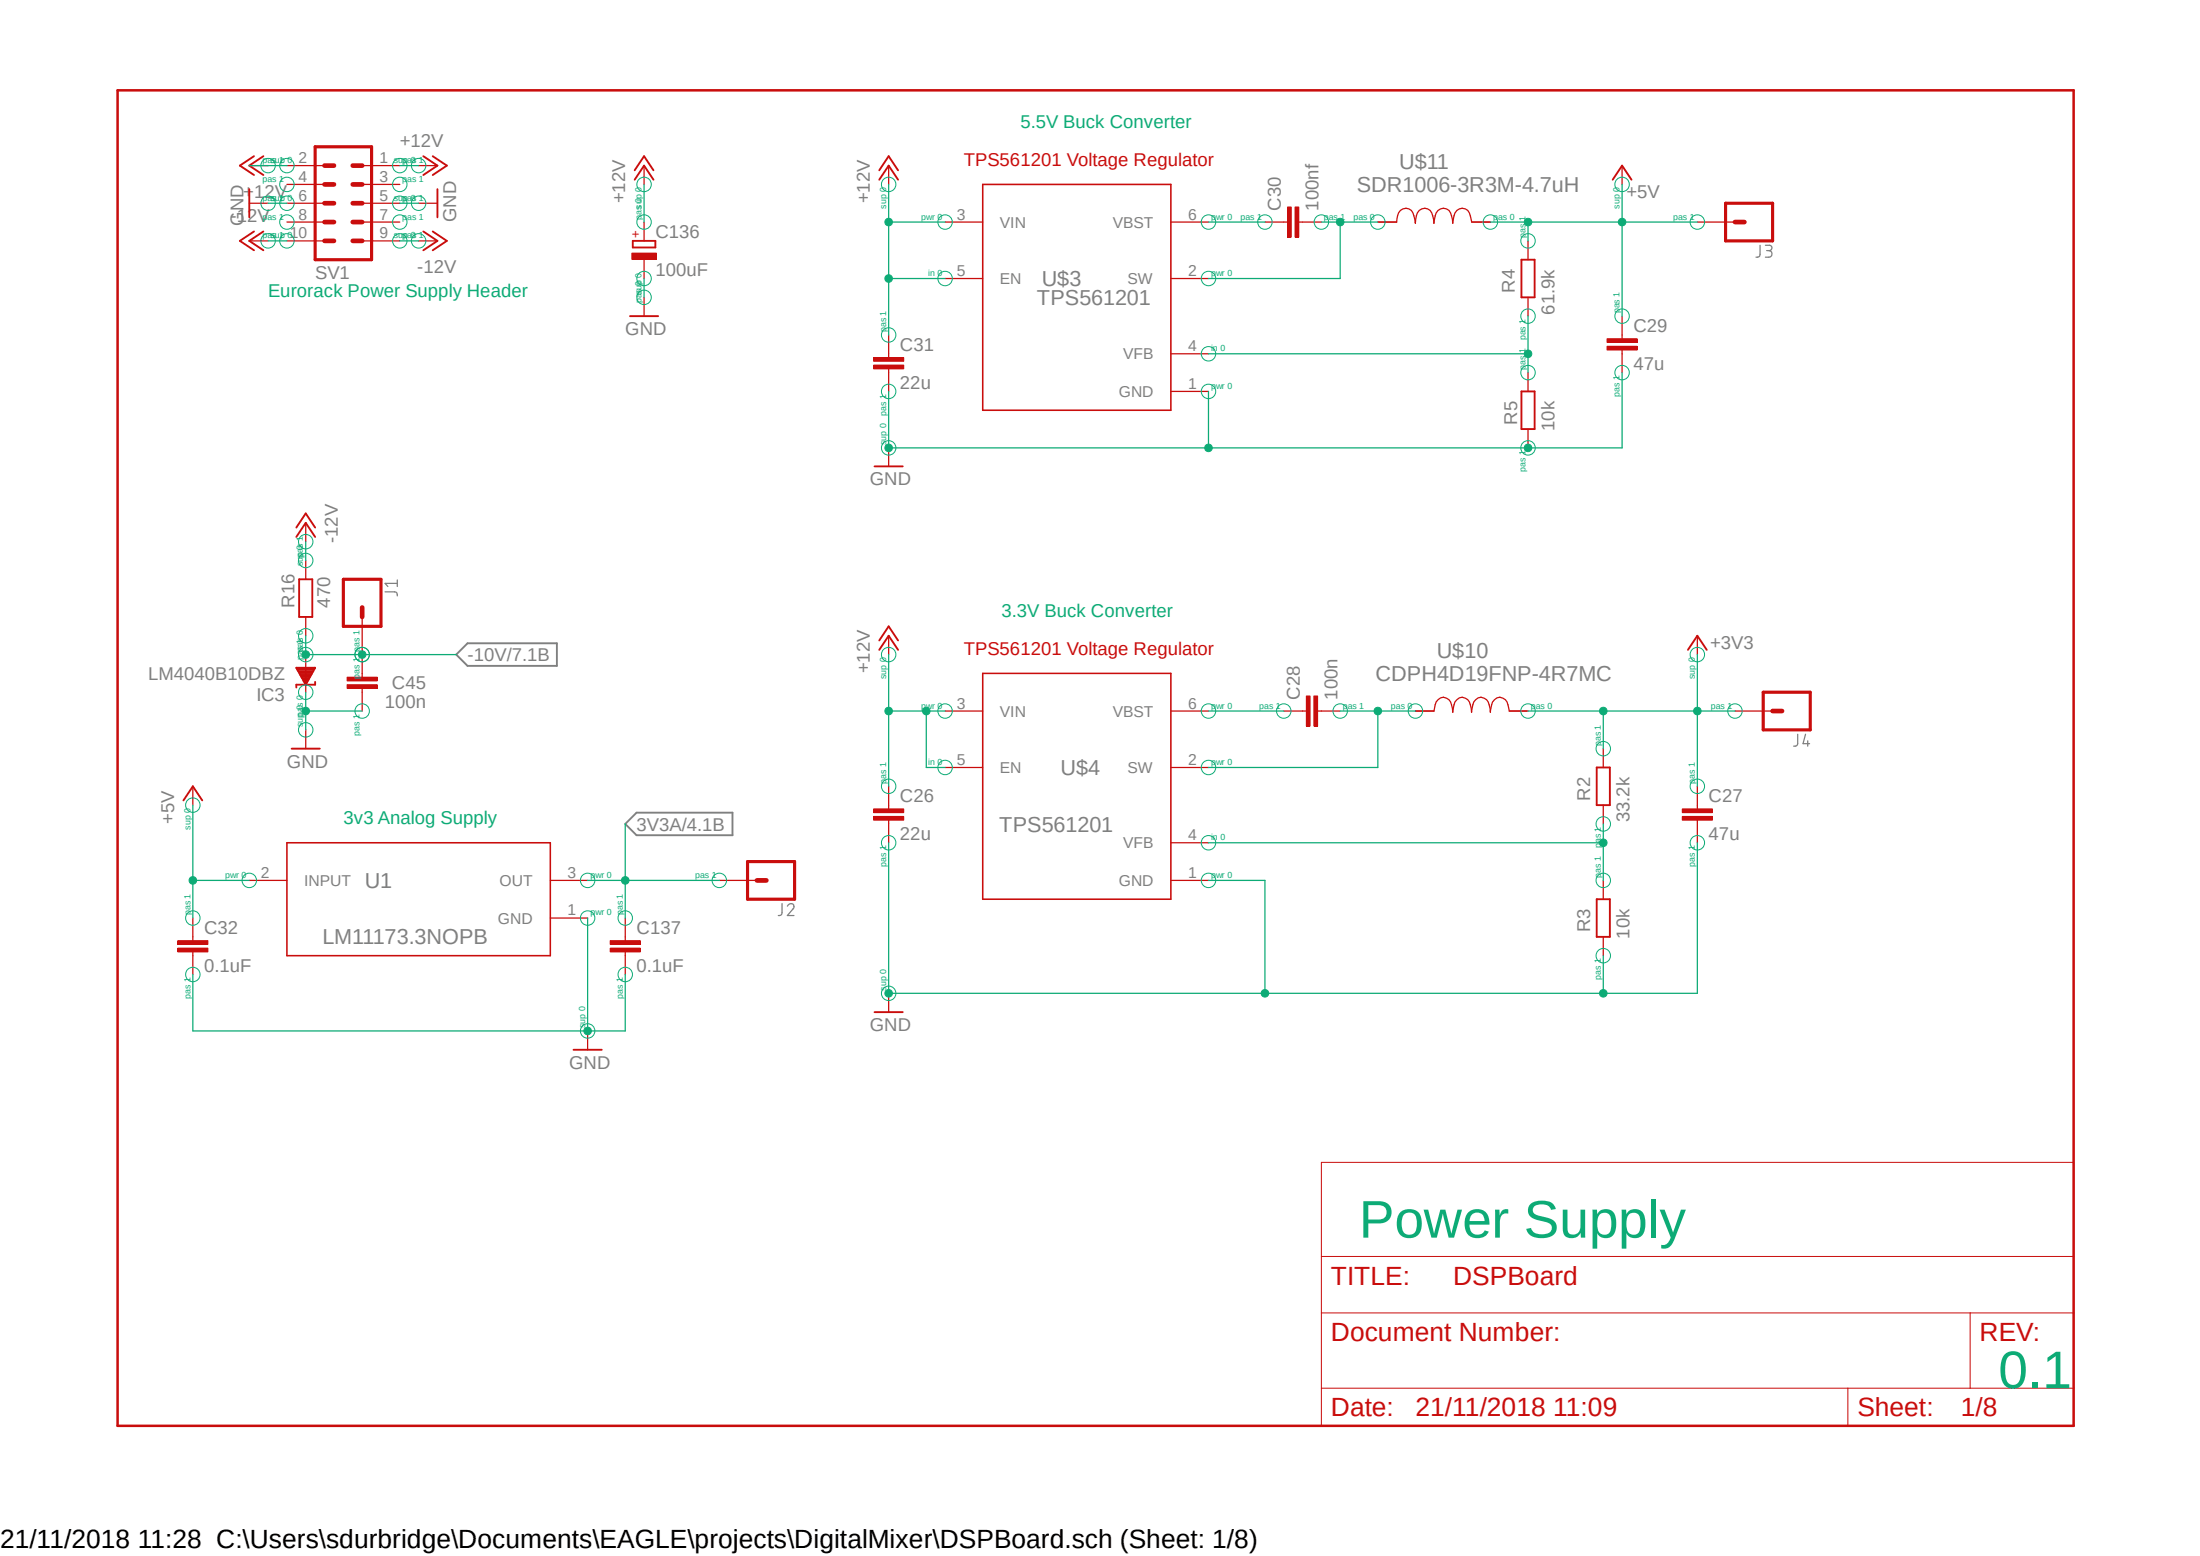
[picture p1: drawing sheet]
<svg xmlns="http://www.w3.org/2000/svg" width="297mm" height="210mm" viewBox="0 0 297 210" stroke-linecap="round" stroke-linejoin="round" font-family="sans-serif">
<path d="M15.4 11.9l266.2 181.1M281.6 11.9l-266.2 181.1" fill="none" stroke="#fff" stroke-width=".14"/>
<path d="M237.6 33.1v1.2a.4 .4 0 0 1-.5 .4M238.3 33.1h.6a.36 .36 0 0 1 .3 .4 .36 .36 0 0 1-.3 .3h-.4M238.8 33.8l.2 .1a.46 .46 0 0 1 .2 .5 .46 .46 0 0 1-.4 .3h-.5M52 79.9h1.3a.4 .4 0 0 1 .3 .5M53.6 78.3v.9M53.6 78.7h-1.6l.4 .5M242.7 99.1v1.3a.4 .4 0 0 1-.6 .3M243.8 99.1l-.4 1.3h.9M244.1 100v.7M105.6 122v1.2a.38 .38 0 0 1-.5 .4M106.3 122.3a.45 .45 0 0 1 .6-.3 .45 .45 0 0 1 .2 .7l-.8 .9h.9" fill="none" stroke="#808080" stroke-width=".17"/>
<path d="M63.1 86.8h12.1v3.1h-12.1l-1.5-1.6zM85.9 109.7h13v3h-13l-1.5-1.5z" fill="none" stroke="#808080" stroke-width=".25"/>
<path d="M15.9 12.2h264.1v180.2h-264.1z" fill="none" stroke="#c90d0c" stroke-width=".34"/>
<path d="M178.4 156.9h101.6v35.5h-101.6zM178.4 177.2h101.6M178.4 169.6h101.6M266 177.2v10.2M178.4 187.4h101.6M249.5 187.4v5" fill="none" stroke="#c90d0c" stroke-width=".14"/>
<path d="M42.5 19.8h7.7v15.3h-7.7z" fill="none" stroke="#c90d0c" stroke-width=".42"/>
<path d="M43.8 27.4h1.3M43.8 24.9h1.3M43.8 22.4h1.3M43.8 32.5h1.3M43.8 30h1.3M47.6 27.4h1.3M47.6 24.9h1.3M47.6 22.4h1.3M47.6 32.5h1.3M47.6 30h1.3" fill="none" stroke="#c90d0c" stroke-width=".64"/>
<g fill="none" stroke="#c90d0c" stroke-width=".17">
<path d="M33.7 22.4h2.5M33.7 27.4h2.5M33.7 32.5h2.5M38.7 22.4h5.1M38.7 24.9h5.1M38.7 27.4h5.1M38.7 30h5.1M38.7 32.5h5.1M48.9 22.4h5.1M48.9 24.9h5.1M48.9 27.4h5.1M48.9 30h5.1"/>
<path d="M48.9 32.5h5.1M56.5 22.4h2.6M56.5 27.4h2.6M56.5 32.5h2.6M120 22.4v2.5M127.6 30h5.1M127.6 37.6h5.1M158.1 30h5.1M158.1 37.6h5.1M158.1 52.8h5.1M158.1 47.8h5.1M120 60.5v2.4"/>
<path d="M120 85.8v2.5M127.6 96h5.1M158.1 96h5.1M203.8 95.9a1.71 1.71 0 0 0-.9-1.7 1.07 1.07 0 0 0-1.5 .9l-.2 1a3 3 0 0 0-.5-1.7 1.09 1.09 0 0 0-1.1-.2 1.09 1.09 0 0 0-.8 .9l-.1 1a3 3 0 0 0-.5-1.7 1.09 1.09 0 0 0-1.2-.2 1.09 1.09 0 0 0-.7 .9l-.2 1a3 3 0 0 0-.5-1.7 1.09 1.09 0 0 0-1.1-.2 1.09 1.09 0 0 0-.7 .9l-.2 .9h-2.5M203.8 96h2.5M229.2 85.8v2.5M120 108.7v.5M120 110.7v.5M127.6 103.6h5.1M158.1 118.8h5.1M158.1 103.6h5.1M158.1 113.7h5.1"/>
<path d="M120 134.1v2.5"/>
</g>
<g fill="none" stroke="#c90d0c" stroke-width=".25">
<path d="M33.7 25.5v3.8M34.3 21.1l-1.9 1.3 1.9 1.2M34.3 31.2l-1.9 1.3 1.9 1.3M35.6 21.1l-1.9 1.3 1.9 1.2M35.6 31.2l-1.9 1.3 1.9 1.3M57.1 21.1l2 1.3-2 1.2M57.1 31.2l2 1.3-2 1.3M58.4 21.1l1.9 1.3-1.9 1.2M58.4 31.2l1.9 1.3-1.9 1.3M59.1 25.5v3.8M118.7 24.3l1.3-1.9 1.2 1.9M118.7 23l1.3-1.9 1.2 1.9"/>
<path d="M118.1 62.9h3.8M118.7 87.7l1.3-1.9 1.2 1.9M118.7 86.4l1.3-1.9 1.2 1.9M227.9 87.7l1.3-1.9 1.2 1.9M118.1 136.6h3.8"/>
</g>
<path d="M132.7 24.9h25.4v30.5h-25.4zM132.7 90.9h25.4v30.5h-25.4z" fill="none" stroke="#c90d0c" stroke-width=".21"/>
<path d="M117.9 110.2h4.1v.5h-4.1z" fill-rule="evenodd" fill="#c90d0c"/>
<path d="M117.9 110.2h4.1v.5h-4.1z" fill="none" stroke="#c90d0c" stroke-width=".14"/>
<path d="M117.9 109.2h4.1v.5h-4.1z" fill-rule="evenodd" fill="#c90d0c"/>
<path d="M117.9 109.2h4.1v.5h-4.1z" fill="none" stroke="#c90d0c" stroke-width=".14"/>
<path d="M120 106.1v2.6M120 111.2v2.5M229.2 108.7v.5M229.2 110.7v.5" fill="none" stroke="#c90d0c" stroke-width=".17"/>
<path d="M227.1 110.2h4.1v.5h-4.1z" fill-rule="evenodd" fill="#c90d0c"/>
<path d="M227.1 110.2h4.1v.5h-4.1z" fill="none" stroke="#c90d0c" stroke-width=".14"/>
<path d="M227.1 109.2h4.1v.5h-4.1z" fill-rule="evenodd" fill="#c90d0c"/>
<path d="M227.1 109.2h4.1v.5h-4.1z" fill="none" stroke="#c90d0c" stroke-width=".14"/>
<path d="M175.9 96h.5M177.9 96h.5M229.2 106.1v2.6M229.2 111.2v2.5" fill="none" stroke="#c90d0c" stroke-width=".17"/>
<path d="M177.4 93.9h.5v4.1h-.5z" fill-rule="evenodd" fill="#c90d0c"/>
<path d="M177.4 93.9h.5v4.1h-.5z" fill="none" stroke="#c90d0c" stroke-width=".14"/>
<path d="M176.4 93.9h.5v4.1h-.5z" fill-rule="evenodd" fill="#c90d0c"/>
<path d="M176.4 93.9h.5v4.1h-.5z" fill="none" stroke="#c90d0c" stroke-width=".14"/>
<path d="M206.3 32.5v2.6M206.3 40.1v2.6M206.3 50.3v2.5M206.3 57.9v2.6M219 45.2v.5M219 47.2v.6M173.3 96h2.6M178.4 96h2.5M216.5 101v2.6M216.5 108.7v2.5M216.5 118.8v2.6M216.5 126.4v2.6" fill="none" stroke="#c90d0c" stroke-width=".17"/>
<path d="M205.4 35.1h1.8v5h-1.8zM205.4 52.8h1.8v5.1h-1.8zM215.6 103.6h1.7v5.1h-1.7zM215.6 121.4h1.7v5h-1.7z" fill="none" stroke="#c90d0c" stroke-width=".25"/>
<path d="M217 46.7h4v.5h-4z" fill-rule="evenodd" fill="#c90d0c"/>
<path d="M217 46.7h4v.5h-4z" fill="none" stroke="#c90d0c" stroke-width=".14"/>
<path d="M217 45.7h4v.5h-4z" fill-rule="evenodd" fill="#c90d0c"/>
<path d="M217 45.7h4v.5h-4z" fill="none" stroke="#c90d0c" stroke-width=".14"/>
<path d="M173.3 30h.5M175.3 30h.6M219 42.7v2.5M219 47.8v2.5" fill="none" stroke="#c90d0c" stroke-width=".17"/>
<path d="M174.8 27.9h.5v4.1h-.5z" fill-rule="evenodd" fill="#c90d0c"/>
<path d="M174.8 27.9h.5v4.1h-.5z" fill="none" stroke="#c90d0c" stroke-width=".14"/>
<path d="M173.8 27.9h.5v4.1h-.5z" fill-rule="evenodd" fill="#c90d0c"/>
<path d="M173.8 27.9h.5v4.1h-.5z" fill="none" stroke="#c90d0c" stroke-width=".14"/>
<path d="M170.8 30h2.5M175.9 30h2.5M120 47.8v.5M120 49.8v.5" fill="none" stroke="#c90d0c" stroke-width=".17"/>
<path d="M117.9 49.3h4.1v.5h-4.1z" fill-rule="evenodd" fill="#c90d0c"/>
<path d="M117.9 49.3h4.1v.5h-4.1z" fill="none" stroke="#c90d0c" stroke-width=".14"/>
<path d="M117.9 48.3h4.1v.5h-4.1z" fill-rule="evenodd" fill="#c90d0c"/>
<path d="M117.9 48.3h4.1v.5h-4.1z" fill="none" stroke="#c90d0c" stroke-width=".14"/>
<g fill="none" stroke="#c90d0c" stroke-width=".17">
<path d="M198.7 29.9a1.87 1.87 0 0 0-.9-1.7 1.25 1.25 0 0 0-1.6 1.3l-.1 .6a3.3 3.3 0 0 0-.5-1.7 1.12 1.12 0 0 0-1.8 .7l-.2 1a3.3 3.3 0 0 0-.5-1.7 1.12 1.12 0 0 0-1.9 .7l-.1 1a3.9 3.9 0 0 0-.6-1.7 1.12 1.12 0 0 0-1.8 .7l-.1 .9h-2.6M198.7 30h2.5M219 22.4v2.5M120 45.2v2.6M120 50.3v2.5M41.3 70.6v2.5M41.3 88.3v5.1M48.9 90.9v.5M48.9 92.9v.5M26 106.1v2.6M33.7 118.8h5M74.3 118.8h5"/>
<path d="M74.3 123.9h5M79.3 139.1v2.6"/>
</g>
<g fill="none" stroke="#c90d0c" stroke-width=".25">
<path d="M217.7 24.3l1.3-1.9 1.3 1.9M40 72.5l1.3-1.9 1.2 1.9M40 71.2l1.3-1.9 1.2 1.9M40 90.1h2.5l-1.2 2.3zM40 90.2h2.5M40.1 90.4h2.3M40.3 90.6h2M40.3 90.8h1.9M40.5 91h1.6M40.6 91.1h1.4M40.7 91.4h1.2M40.8 91.5h.9"/>
<path d="M40.9 91.7h.8M41 91.9h.5M41.1 92.1h.3M41.2 92.3h.1M42.5 92v.4h-2.5v.4M24.8 108l1.2-1.9 1.3 1.9M77.4 141.7h3.8"/>
</g>
<path d="M38.7 113.7h35.6v15.3h-35.6z" fill="none" stroke="#c90d0c" stroke-width=".21"/>
<path d="M46.9 91.4h4v.5h-4z" fill-rule="evenodd" fill="#c90d0c"/>
<path d="M46.9 91.4h4v.5h-4z" fill="none" stroke="#c90d0c" stroke-width=".14"/>
<path d="M46.9 92.4h4v.5h-4z" fill-rule="evenodd" fill="#c90d0c"/>
<path d="M46.9 92.4h4v.5h-4z" fill="none" stroke="#c90d0c" stroke-width=".14"/>
<path d="M41.3 75.6v2.6M41.3 83.3v2.5M41.3 98.5v2.5M48.9 88.3v2.6M48.9 93.4v2.6" fill="none" stroke="#c90d0c" stroke-width=".17"/>
<path d="M85.4 32.5h3.1v.9h-3.1zM40.4 78.2h1.8v5.1h-1.8zM39.4 101h3.8" fill="none" stroke="#c90d0c" stroke-width=".25"/>
<path d="M85.3 34.2h3.3v.8h-3.3z" fill-rule="evenodd" fill="#c90d0c"/>
<path d="M85.3 34.2h3.3v.8h-3.3z" fill="none" stroke="#c90d0c" stroke-width=".14"/>
<path d="M87 22.4v2.5M87 30v2.5M87 35.1v2.5M229.2 30h5M87 40.1v2.6M48.9 83.3v5M234.2 96h5.1M97.1 118.8h5.1M26 126.4v.6M26 128.5v.5" fill="none" stroke="#c90d0c" stroke-width=".17"/>
<path d="M85.7 24.3l1.3-1.9 1.2 1.9M85.7 23l1.3-1.9 1.2 1.9M85 42.7h3.9" fill="none" stroke="#c90d0c" stroke-width=".25"/>
<path d="M233 27.4h6.3v5.1h-6.3zM46.4 78.2h5v6.3h-5zM238 93.4h6.4v5.1h-6.4zM100.9 116.3h6.4v5.1h-6.4z" fill="none" stroke="#c90d0c" stroke-width=".42"/>
<path d="M234.2 30h1.3M48.9 82v1.3M239.3 96h1.3M102.2 118.8h1.3" fill="none" stroke="#c90d0c" stroke-width=".64"/>
<path d="M24 128h4.1v.5h-4.1z" fill-rule="evenodd" fill="#c90d0c"/>
<path d="M24 128h4.1v.5h-4.1z" fill="none" stroke="#c90d0c" stroke-width=".14"/>
<path d="M24 127h4.1v.5h-4.1z" fill-rule="evenodd" fill="#c90d0c"/>
<path d="M24 127h4.1v.5h-4.1z" fill="none" stroke="#c90d0c" stroke-width=".14"/>
<path d="M26 123.9v2.5M26 129v2.5M84.4 126.4v.6M84.4 128.5v.5" fill="none" stroke="#c90d0c" stroke-width=".17"/>
<path d="M82.4 128h4v.5h-4z" fill-rule="evenodd" fill="#c90d0c"/>
<path d="M82.4 128h4v.5h-4z" fill="none" stroke="#c90d0c" stroke-width=".14"/>
<path d="M82.4 127h4v.5h-4z" fill-rule="evenodd" fill="#c90d0c"/>
<path d="M82.4 127h4v.5h-4z" fill="none" stroke="#c90d0c" stroke-width=".14"/>
<path d="M84.4 123.9v2.5M84.4 129v2.5" fill="none" stroke="#c90d0c" stroke-width=".17"/>
<g fill="none" stroke="#0dab76" stroke-width=".14">
<circle cx="36.2" cy="27.4" r=".98"/>
<circle cx="36.2" cy="32.5" r=".98"/>
<circle cx="36.2" cy="22.4" r=".98"/>
<circle cx="38.7" cy="32.5" r=".98"/>
<circle cx="38.7" cy="22.4" r=".98"/>
<circle cx="38.7" cy="27.4" r=".98"/>
<circle cx="38.7" cy="30" r=".98"/>
<circle cx="38.7" cy="24.9" r=".98"/>
<circle cx="54" cy="32.5" r=".98"/>
<circle cx="54" cy="24.9" r=".98"/>
<circle cx="54" cy="22.4" r=".98"/>
<circle cx="54" cy="30" r=".98"/>
<circle cx="54" cy="27.4" r=".98"/>
<circle cx="56.5" cy="32.5" r=".98"/>
<circle cx="56.5" cy="27.4" r=".98"/>
<circle cx="56.5" cy="22.4" r=".98"/>
<circle cx="86.9" cy="30" r=".98"/>
<circle cx="86.9" cy="37.6" r=".98"/>
<circle cx="86.9" cy="24.9" r=".98"/>
<circle cx="120" cy="24.9" r=".98"/>
<circle cx="127.6" cy="30" r=".98"/>
<circle cx="127.6" cy="37.6" r=".98"/>
<circle cx="163.1" cy="37.6" r=".98"/>
<circle cx="163.1" cy="30" r=".98"/>
<circle cx="170.8" cy="30" r=".98"/>
<circle cx="178.4" cy="30" r=".98"/>
<circle cx="186" cy="30" r=".98"/>
<circle cx="201.2" cy="30" r=".98"/>
<circle cx="206.3" cy="32.5" r=".98"/>
<circle cx="219" cy="24.9" r=".98"/>
<circle cx="229.1" cy="30" r=".98"/>
<circle cx="86.9" cy="40.1" r=".98"/>
<circle cx="120" cy="45.2" r=".98"/>
<circle cx="120" cy="52.8" r=".98"/>
<circle cx="163.1" cy="47.8" r=".98"/>
<circle cx="163.1" cy="52.8" r=".98"/>
<circle cx="206.3" cy="50.3" r=".98"/>
<circle cx="206.3" cy="42.7" r=".98"/>
<circle cx="219" cy="42.7" r=".98"/>
<circle cx="219" cy="50.3" r=".98"/>
<circle cx="41.3" cy="73.1" r=".98"/>
<circle cx="41.3" cy="75.6" r=".98"/>
<circle cx="120" cy="60.5" r=".98"/>
<circle cx="206.3" cy="60.5" r=".98"/>
<circle cx="41.3" cy="88.3" r=".98"/>
<circle cx="41.3" cy="93.4" r=".98"/>
<circle cx="41.3" cy="98.5" r=".98"/>
<circle cx="41.3" cy="85.8" r=".98"/>
<circle cx="48.9" cy="96" r=".98"/>
<circle cx="48.9" cy="88.3" r=".98"/>
<circle cx="120" cy="88.3" r=".98"/>
<circle cx="127.6" cy="96" r=".98"/>
<circle cx="163.1" cy="96" r=".98"/>
<circle cx="173.3" cy="96" r=".98"/>
<circle cx="180.9" cy="96" r=".98"/>
<circle cx="191.1" cy="96" r=".98"/>
<circle cx="206.3" cy="96" r=".98"/>
<circle cx="229.1" cy="88.3" r=".98"/>
<circle cx="234.2" cy="96" r=".98"/>
<circle cx="26" cy="108.7" r=".98"/>
<circle cx="33.7" cy="118.8" r=".98"/>
<circle cx="79.3" cy="118.8" r=".98"/>
<circle cx="97.1" cy="118.8" r=".98"/>
<circle cx="120" cy="113.7" r=".98"/>
<circle cx="120" cy="106.1" r=".98"/>
<circle cx="127.6" cy="103.6" r=".98"/>
<circle cx="163.1" cy="103.6" r=".98"/>
<circle cx="163.1" cy="113.7" r=".98"/>
<circle cx="163.1" cy="118.8" r=".98"/>
<circle cx="216.4" cy="101" r=".98"/>
<circle cx="216.4" cy="111.2" r=".98"/>
<circle cx="216.4" cy="118.8" r=".98"/>
<circle cx="229.1" cy="106.1" r=".98"/>
<circle cx="229.1" cy="113.7" r=".98"/>
<circle cx="26" cy="131.5" r=".98"/>
<circle cx="26" cy="123.9" r=".98"/>
<circle cx="79.3" cy="139.1" r=".98"/>
<circle cx="79.3" cy="123.9" r=".98"/>
<circle cx="84.4" cy="131.5" r=".98"/>
<circle cx="84.4" cy="123.9" r=".98"/>
<circle cx="120" cy="134.1" r=".98"/>
<circle cx="216.4" cy="129" r=".98"/>
</g>
<path d="M33.7 22.4h5M54 22.4h2.5M120 88.3v7.7h7.6M125.1 96v7.6h2.5" fill="none" stroke="#0dab76" stroke-width=".17"/>
<circle cx="125" cy="96" r=".51" fill="#0dab76"/>
<circle cx="125" cy="96" r=".51" fill="none" stroke="#0dab76" stroke-width=".14"/>
<path d="M120 96v10.1" fill="none" stroke="#0dab76" stroke-width=".17"/>
<circle cx="120" cy="96" r=".51" fill="#0dab76"/>
<circle cx="120" cy="96" r=".51" fill="none" stroke="#0dab76" stroke-width=".14"/>
<path d="M120 24.9v12.7M120 30h7.6" fill="none" stroke="#0dab76" stroke-width=".17"/>
<circle cx="120" cy="30" r=".51" fill="#0dab76"/>
<circle cx="120" cy="30" r=".51" fill="none" stroke="#0dab76" stroke-width=".14"/>
<path d="M127.6 37.6h-7.6v7.6" fill="none" stroke="#0dab76" stroke-width=".17"/>
<circle cx="120" cy="37.6" r=".51" fill="#0dab76"/>
<circle cx="120" cy="37.6" r=".51" fill="none" stroke="#0dab76" stroke-width=".14"/>
<path d="M36.2 27.4h2.5M54 27.4h2.5M87 24.9v5.1M163.2 118.8h7.6v15.3M120 134.1h96.5" fill="none" stroke="#0dab76" stroke-width=".17"/>
<circle cx="170.8" cy="134.1" r=".51" fill="#0dab76"/>
<circle cx="170.8" cy="134.1" r=".51" fill="none" stroke="#0dab76" stroke-width=".14"/>
<path d="M229.2 113.7v20.4h-12.7" fill="none" stroke="#0dab76" stroke-width=".17"/>
<circle cx="216.4" cy="134.1" r=".51" fill="#0dab76"/>
<circle cx="216.4" cy="134.1" r=".51" fill="none" stroke="#0dab76" stroke-width=".14"/>
<path d="M120 113.7v20.4" fill="none" stroke="#0dab76" stroke-width=".17"/>
<circle cx="120" cy="134.1" r=".51" fill="#0dab76"/>
<circle cx="120" cy="134.1" r=".51" fill="none" stroke="#0dab76" stroke-width=".14"/>
<path d="M163.2 52.8v7.7M120 60.5h86.3M216.5 129v5.1" fill="none" stroke="#0dab76" stroke-width=".17"/>
<circle cx="163.1" cy="60.5" r=".51" fill="#0dab76"/>
<circle cx="163.1" cy="60.5" r=".51" fill="none" stroke="#0dab76" stroke-width=".14"/>
<path d="M219 50.3v10.2h-12.7" fill="none" stroke="#0dab76" stroke-width=".17"/>
<circle cx="206.3" cy="60.5" r=".51" fill="#0dab76"/>
<circle cx="206.3" cy="60.5" r=".51" fill="none" stroke="#0dab76" stroke-width=".14"/>
<path d="M120 52.8v7.7" fill="none" stroke="#0dab76" stroke-width=".17"/>
<circle cx="120" cy="60.5" r=".51" fill="#0dab76"/>
<circle cx="120" cy="60.5" r=".51" fill="none" stroke="#0dab76" stroke-width=".14"/>
<path d="M79.3 123.9v15.2h-53.3v-7.6" fill="none" stroke="#0dab76" stroke-width=".17"/>
<circle cx="79.3" cy="139.1" r=".51" fill="#0dab76"/>
<circle cx="79.3" cy="139.1" r=".51" fill="none" stroke="#0dab76" stroke-width=".14"/>
<path d="M41.3 93.4v5.1M41.3 96h7.6M84.4 131.5v7.6h-5.1" fill="none" stroke="#0dab76" stroke-width=".17"/>
<circle cx="41.3" cy="96" r=".51" fill="#0dab76"/>
<circle cx="41.3" cy="96" r=".51" fill="none" stroke="#0dab76" stroke-width=".14"/>
<path d="M36.2 32.5h2.5M54 32.5h2.5M87 37.6v2.5M41.3 73.1v2.5M163.2 96h10.1M180.9 96h10.2M186 96v7.6h-22.8" fill="none" stroke="#0dab76" stroke-width=".17"/>
<circle cx="186" cy="96" r=".51" fill="#0dab76"/>
<circle cx="186" cy="96" r=".51" fill="none" stroke="#0dab76" stroke-width=".14"/>
<path d="M216.5 111.2v2.5h-53.3" fill="none" stroke="#0dab76" stroke-width=".17"/>
<circle cx="216.4" cy="113.7" r=".51" fill="#0dab76"/>
<circle cx="216.4" cy="113.7" r=".51" fill="none" stroke="#0dab76" stroke-width=".14"/>
<path d="M206.3 96h22.9M216.5 96v5M229.2 88.3v17.8M216.5 113.7v5.1" fill="none" stroke="#0dab76" stroke-width=".17"/>
<circle cx="216.4" cy="96" r=".51" fill="#0dab76"/>
<circle cx="216.4" cy="96" r=".51" fill="none" stroke="#0dab76" stroke-width=".14"/>
<circle cx="229.1" cy="96" r=".51" fill="#0dab76"/>
<circle cx="229.1" cy="96" r=".51" fill="none" stroke="#0dab76" stroke-width=".14"/>
<path d="M163.2 30h7.6M178.4 30h7.6M180.9 30v7.6h-17.7M229.2 96h5" fill="none" stroke="#0dab76" stroke-width=".17"/>
<circle cx="180.9" cy="30" r=".51" fill="#0dab76"/>
<circle cx="180.9" cy="30" r=".51" fill="none" stroke="#0dab76" stroke-width=".14"/>
<path d="M163.2 47.8h43.1M206.3 42.7v7.6" fill="none" stroke="#0dab76" stroke-width=".17"/>
<circle cx="206.3" cy="47.8" r=".51" fill="#0dab76"/>
<circle cx="206.3" cy="47.8" r=".51" fill="none" stroke="#0dab76" stroke-width=".14"/>
<path d="M201.2 30h17.8M206.3 30v2.5M219 24.9v17.8" fill="none" stroke="#0dab76" stroke-width=".17"/>
<circle cx="206.3" cy="30" r=".51" fill="#0dab76"/>
<circle cx="206.3" cy="30" r=".51" fill="none" stroke="#0dab76" stroke-width=".14"/>
<circle cx="219" cy="30" r=".51" fill="#0dab76"/>
<circle cx="219" cy="30" r=".51" fill="none" stroke="#0dab76" stroke-width=".14"/>
<path d="M219 30h10.2M26 108.7v15.2M26 118.8h7.7" fill="none" stroke="#0dab76" stroke-width=".17"/>
<circle cx="26" cy="118.8" r=".51" fill="#0dab76"/>
<circle cx="26" cy="118.8" r=".51" fill="none" stroke="#0dab76" stroke-width=".14"/>
<path d="M79.3 118.8h5.1M84.4 111.2v12.7" fill="none" stroke="#0dab76" stroke-width=".17"/>
<circle cx="84.4" cy="118.8" r=".51" fill="#0dab76"/>
<circle cx="84.4" cy="118.8" r=".51" fill="none" stroke="#0dab76" stroke-width=".14"/>
<path d="M41.3 85.8v2.5h7.6M84.4 118.8h12.7" fill="none" stroke="#0dab76" stroke-width=".17"/>
<circle cx="41.3" cy="88.3" r=".51" fill="#0dab76"/>
<circle cx="41.3" cy="88.3" r=".51" fill="none" stroke="#0dab76" stroke-width=".14"/>
<path d="M48.9 88.3h12.7" fill="none" stroke="#0dab76" stroke-width=".17"/>
<circle cx="48.9" cy="88.3" r=".51" fill="#0dab76"/>
<circle cx="48.9" cy="88.3" r=".51" fill="none" stroke="#0dab76" stroke-width=".14"/>
<g font-size="7.2" fill="#0dab76">
<text x="183.5" y="167">Power Supply</text>
<text x="269.8" y="187.4">0.1</text>
</g>
<g font-size="3.6" fill="#c90d0c">
<text x="179.7" y="173.4">TITLE:</text>
<text x="196.2" y="173.4">DSPBoard</text>
<text x="179.7" y="181">Document Number:</text>
<text x="267.3" y="181">REV:</text>
<text x="179.7" y="191.2">Date:</text>
<text x="191.1" y="191.2">21/11/2018 11:09</text>
<text x="250.8" y="191.2">Sheet:</text>
<text x="264.7" y="191.2">1/8</text>
</g>
<text font-size="3.6" x="0" y="208.9">21/11/2018 11:28 C:\Users\sdurbridge\Documents\EAGLE\projects\DigitalMixer\DSPBoard.sch (Sheet: 1/8)</text>
<g font-size="2.9" fill="#808080">
<text x="188.9" y="22.8">U$11</text>
<text x="183.2" y="26">SDR1006-3R3M-4.7uH</text>
<text x="140" y="41.1">TPS561201</text>
<text x="140.6" y="38.6">U$3</text>
<text x="194" y="88.8">U$10</text>
<text x="185.7" y="91.9">CDPH4D19FNP-4R7MC</text>
<text x="143.2" y="104.6">U$4</text>
<text x="134.9" y="112.3">TPS561201</text>
<text x="49.2" y="119.8">U1</text>
<text x="43.5" y="127.5">LM11173.3NOPB</text>
</g>
<g font-size="2.5" fill="#0dab76">
<text x="137.8" y="17.3">5.5V Buck Converter</text>
<text x="36.2" y="40.1">Eurorack Power Supply Header</text>
<text x="135.2" y="83.3">3.3V Buck Converter</text>
<text x="46.4" y="111.2">3v3 Analog Supply</text>
</g>
<g font-size="2.5" fill="#808080">
<text x="54" y="19.8">+12V</text>
<text x="31.1" y="30">-12V</text>
<text x="32.9" y="26.7">+12V</text>
<text x="61.6" y="30" transform="rotate(-90 61.6 30)">GND</text>
<text x="84.4" y="27.4" transform="rotate(-90 84.4 27.4)">+12V</text>
<text x="117.4" y="27.4" transform="rotate(-90 117.4 27.4)">+12V</text>
<text x="172.9" y="28.4" transform="rotate(-90 172.9 28.4)">C30</text>
<text x="178" y="28.4" transform="rotate(-90 178 28.4)">100nf</text>
<text x="219.6" y="26.7">+5V</text>
<text x="32.9" y="30.5" transform="rotate(-90 32.9 30.5)">GND</text>
<text x="88.5" y="32.1">C136</text>
<text x="42.5" y="37.6">SV1</text>
<text x="56.3" y="36.8">-12V</text>
<text x="88.5" y="37.2">100uF</text>
<text x="204.5" y="39.5" transform="rotate(-90 204.5 39.5)">R4</text>
<text x="84.4" y="45.2">GND</text>
<text x="121.5" y="47.4">C31</text>
<text x="209.8" y="42.5" transform="rotate(-90 209.8 42.5)">61.9k</text>
<text x="220.5" y="44.8">C29</text>
<text x="121.5" y="52.5">22u</text>
<text x="220.5" y="49.9">47u</text>
<text x="204.8" y="57.3" transform="rotate(-90 204.8 57.3)">R5</text>
<text x="209.8" y="58.2" transform="rotate(-90 209.8 58.2)">10k</text>
<text x="117.4" y="65.5">GND</text>
<text x="45.6" y="73.3" transform="rotate(-90 45.6 73.3)">-12V</text>
<text x="39.8" y="82" transform="rotate(-90 39.8 82)">R16</text>
<text x="44.6" y="82" transform="rotate(-90 44.6 82)">470</text>
<text x="63.1" y="89.2">-10V/7.1B</text>
<text x="230.9" y="87.6">+3V3</text>
<text x="20" y="91.8">LM4040B10DBZ</text>
<text x="34.6" y="94.6">IC3</text>
<text x="51.9" y="95.6">100n</text>
<text x="52.9" y="93.1">C45</text>
<text x="117.4" y="90.9" transform="rotate(-90 117.4 90.9)">+12V</text>
<text x="175.5" y="94.4" transform="rotate(-90 175.5 94.4)">C28</text>
<text x="180.6" y="94.4" transform="rotate(-90 180.6 94.4)">100n</text>
<text x="38.7" y="103.6">GND</text>
<text x="23.5" y="111.2" transform="rotate(-90 23.5 111.2)">+5V</text>
<text x="85.9" y="112.1">3V3A/4.1B</text>
<text x="121.5" y="113.4">22u</text>
<text x="121.5" y="108.3">C26</text>
<text x="214.7" y="108.1" transform="rotate(-90 214.7 108.1)">R2</text>
<text x="220" y="111" transform="rotate(-90 220 111)">33.2k</text>
<text x="230.7" y="113.4">47u</text>
<text x="230.7" y="108.3">C27</text>
<text x="214.7" y="125.9" transform="rotate(-90 214.7 125.9)">R3</text>
<text x="27.6" y="131.1">0.1uF</text>
<text x="27.6" y="126.1">C32</text>
<text x="85.9" y="131.1">0.1uF</text>
<text x="85.9" y="126.1">C137</text>
<text x="220" y="126.7" transform="rotate(-90 220 126.7)">10k</text>
<text x="117.4" y="139.2">GND</text>
<text x="76.8" y="144.2">GND</text>
</g>
<g font-size="2.5" fill="#c90d0c">
<text x="130.1" y="22.4">TPS561201 Voltage Regulator</text>
<text x="130.1" y="88.4">TPS561201 Voltage Regulator</text>
</g>
<g font-size="2.1" fill="#808080">
<text x="40.3" y="22">2</text>
<text x="51.2" y="22">1</text>
<text x="40.3" y="24.6">4</text>
<text x="40.3" y="27.1">6</text>
<text x="40.3" y="29.6">8</text>
<text x="51.2" y="24.6">3</text>
<text x="51.2" y="27.1">5</text>
<text x="51.2" y="29.6">7</text>
<text x="129.2" y="29.6">3</text>
<text x="160.4" y="29.6">6</text>
<text x="39.1" y="32.1">10</text>
<text x="51.2" y="32.1">9</text>
<text x="135" y="30.7">VIN</text>
<text x="150.2" y="30.7">VBST</text>
<text x="129.2" y="37.2">5</text>
<text x="135" y="38.4">EN</text>
<text x="152.2" y="38.4">SW</text>
<text x="160.4" y="37.2">2</text>
<text x="160.4" y="47.4">4</text>
<text x="151" y="53.6">GND</text>
<text x="151.6" y="48.5">VFB</text>
<text x="160.4" y="52.5">1</text>
<text x="129.2" y="95.6">3</text>
<text x="160.4" y="95.6">6</text>
<text x="135" y="96.7">VIN</text>
<text x="150.2" y="96.7">VBST</text>
<text x="129.2" y="103.3">5</text>
<text x="135" y="104.4">EN</text>
<text x="152.2" y="104.4">SW</text>
<text x="160.4" y="103.3">2</text>
<text x="160.4" y="113.4">4</text>
<text x="35.2" y="118.4">2</text>
<text x="41.1" y="119.6">INPUT</text>
<text x="67.4" y="119.6">OUT</text>
<text x="76.6" y="118.4">3</text>
<text x="151" y="119.6">GND</text>
<text x="151.6" y="114.5">VFB</text>
<text x="160.4" y="118.4">1</text>
<text x="67.2" y="124.7">GND</text>
<text x="76.6" y="123.5">1</text>
</g>
<text font-size="1.8" fill="#c90d0c" x="86.4" y="32.1" transform="rotate(-90 86.4 32.1)">+</text>
<g font-size="1.2" fill="#0dab76">
<text x="35.4" y="22">pas 1</text>
<text x="36.5" y="22">sup 0</text>
<text x="53.2" y="22">sup 0</text>
<text x="54.3" y="22">pas 1</text>
<text x="35.4" y="24.6">pas 1</text>
<text x="35.4" y="27.1">pas 1</text>
<text x="35.4" y="29.6">pas 1</text>
<text x="36.5" y="27.1">sup 0</text>
<text x="53.2" y="27.1">sup 0</text>
<text x="54.3" y="24.6">pas 1</text>
<text x="54.3" y="27.1">pas 1</text>
<text x="54.3" y="29.6">pas 1</text>
<text x="86.6" y="29.6" transform="rotate(-90 86.6 29.6)">pas 0</text>
<text x="86.6" y="28.2" transform="rotate(-90 86.6 28.2)">sup 0</text>
<text x="119.6" y="28.2" transform="rotate(-90 119.6 28.2)">sup 0</text>
<text x="124.4" y="29.6">pwr 0</text>
<text x="163.5" y="29.6">pwr 0</text>
<text x="167.5" y="29.6">pas 1</text>
<text x="178.7" y="29.6">pas 1</text>
<text x="182.7" y="29.6">pas 0</text>
<text x="201.6" y="29.6">pas 0</text>
<text x="218.7" y="28.2" transform="rotate(-90 218.7 28.2)">sup 0</text>
<text x="225.9" y="29.6">pas 1</text>
<text x="35.4" y="32.1">pas 1</text>
<text x="36.5" y="32.1">sup 0</text>
<text x="53.2" y="32.1">sup 0</text>
<text x="54.3" y="32.1">pas 1</text>
<text x="206" y="32.1" transform="rotate(-90 206 32.1)">pas 1</text>
<text x="86.6" y="40.9" transform="rotate(-90 86.6 40.9)">pas 0</text>
<text x="86.6" y="39.8" transform="rotate(-90 86.6 39.8)">sup 0</text>
<text x="125.3" y="37.2">in 0</text>
<text x="163.5" y="37.2">pwr 0</text>
<text x="119.6" y="44.8" transform="rotate(-90 119.6 44.8)">pas 1</text>
<text x="163.5" y="47.4">in 0</text>
<text x="206" y="45.9" transform="rotate(-90 206 45.9)">pas 1</text>
<text x="218.7" y="42.3" transform="rotate(-90 218.7 42.3)">pas 1</text>
<text x="163.5" y="52.5">pwr 0</text>
<text x="206" y="49.9" transform="rotate(-90 206 49.9)">pas 1</text>
<text x="218.7" y="53.6" transform="rotate(-90 218.7 53.6)">pas 1</text>
<text x="119.6" y="56.1" transform="rotate(-90 119.6 56.1)">pas 1</text>
<text x="119.6" y="60.1" transform="rotate(-90 119.6 60.1)">sup 0</text>
<text x="206" y="63.7" transform="rotate(-90 206 63.7)">pas 1</text>
<text x="40.9" y="76.5" transform="rotate(-90 40.9 76.5)">sup 0</text>
<text x="40.9" y="75.3" transform="rotate(-90 40.9 75.3)">pas 1</text>
<text x="40.9" y="89.1" transform="rotate(-90 40.9 89.1)">pas 1</text>
<text x="40.9" y="88" transform="rotate(-90 40.9 88)">pas 0</text>
<text x="48.5" y="88" transform="rotate(-90 48.5 88)">pas 1</text>
<text x="48.5" y="91.7" transform="rotate(-90 48.5 91.7)">pas 1</text>
<text x="119.6" y="91.7" transform="rotate(-90 119.6 91.7)">sup 0</text>
<text x="124.4" y="95.6">pwr 0</text>
<text x="163.5" y="95.6">pwr 0</text>
<text x="170" y="95.6">pas 1</text>
<text x="181.3" y="95.6">pas 1</text>
<text x="187.8" y="95.6">pas 0</text>
<text x="206.7" y="95.6">pas 0</text>
<text x="228.8" y="91.7" transform="rotate(-90 228.8 91.7)">sup 0</text>
<text x="231" y="95.6">pas 1</text>
<text x="40.9" y="98.2" transform="rotate(-90 40.9 98.2)">sup 0</text>
<text x="40.9" y="96.7" transform="rotate(-90 40.9 96.7)">pas 0</text>
<text x="48.5" y="99.3" transform="rotate(-90 48.5 99.3)">pas 1</text>
<text x="216.1" y="100.7" transform="rotate(-90 216.1 100.7)">pas 1</text>
<text x="119.6" y="105.8" transform="rotate(-90 119.6 105.8)">pas 1</text>
<text x="125.3" y="103.3">in 0</text>
<text x="163.5" y="103.3">pwr 0</text>
<text x="228.8" y="105.8" transform="rotate(-90 228.8 105.8)">pas 1</text>
<text x="25.7" y="112" transform="rotate(-90 25.7 112)">sup 0</text>
<text x="163.5" y="113.4">in 0</text>
<text x="30.4" y="118.4">pwr 0</text>
<text x="79.7" y="118.4">pwr 0</text>
<text x="93.9" y="118.4">pas 1</text>
<text x="119.6" y="117" transform="rotate(-90 119.6 117)">pas 1</text>
<text x="163.5" y="118.4">pwr 0</text>
<text x="216.1" y="118.4" transform="rotate(-90 216.1 118.4)">pas 1</text>
<text x="216.1" y="114.5" transform="rotate(-90 216.1 114.5)">pas 1</text>
<text x="228.8" y="117" transform="rotate(-90 228.8 117)">pas 1</text>
<text x="25.7" y="123.5" transform="rotate(-90 25.7 123.5)">pas 1</text>
<text x="79.7" y="123.5">pwr 0</text>
<text x="84.1" y="123.5" transform="rotate(-90 84.1 123.5)">pas 1</text>
<text x="25.7" y="134.8" transform="rotate(-90 25.7 134.8)">pas 1</text>
<text x="84.1" y="134.8" transform="rotate(-90 84.1 134.8)">pas 1</text>
<text x="119.6" y="133.7" transform="rotate(-90 119.6 133.7)">sup 0</text>
<text x="216.1" y="132.3" transform="rotate(-90 216.1 132.3)">pas 1</text>
<text x="79" y="138.8" transform="rotate(-90 79 138.8)">sup 0</text>
</g>
</svg>
